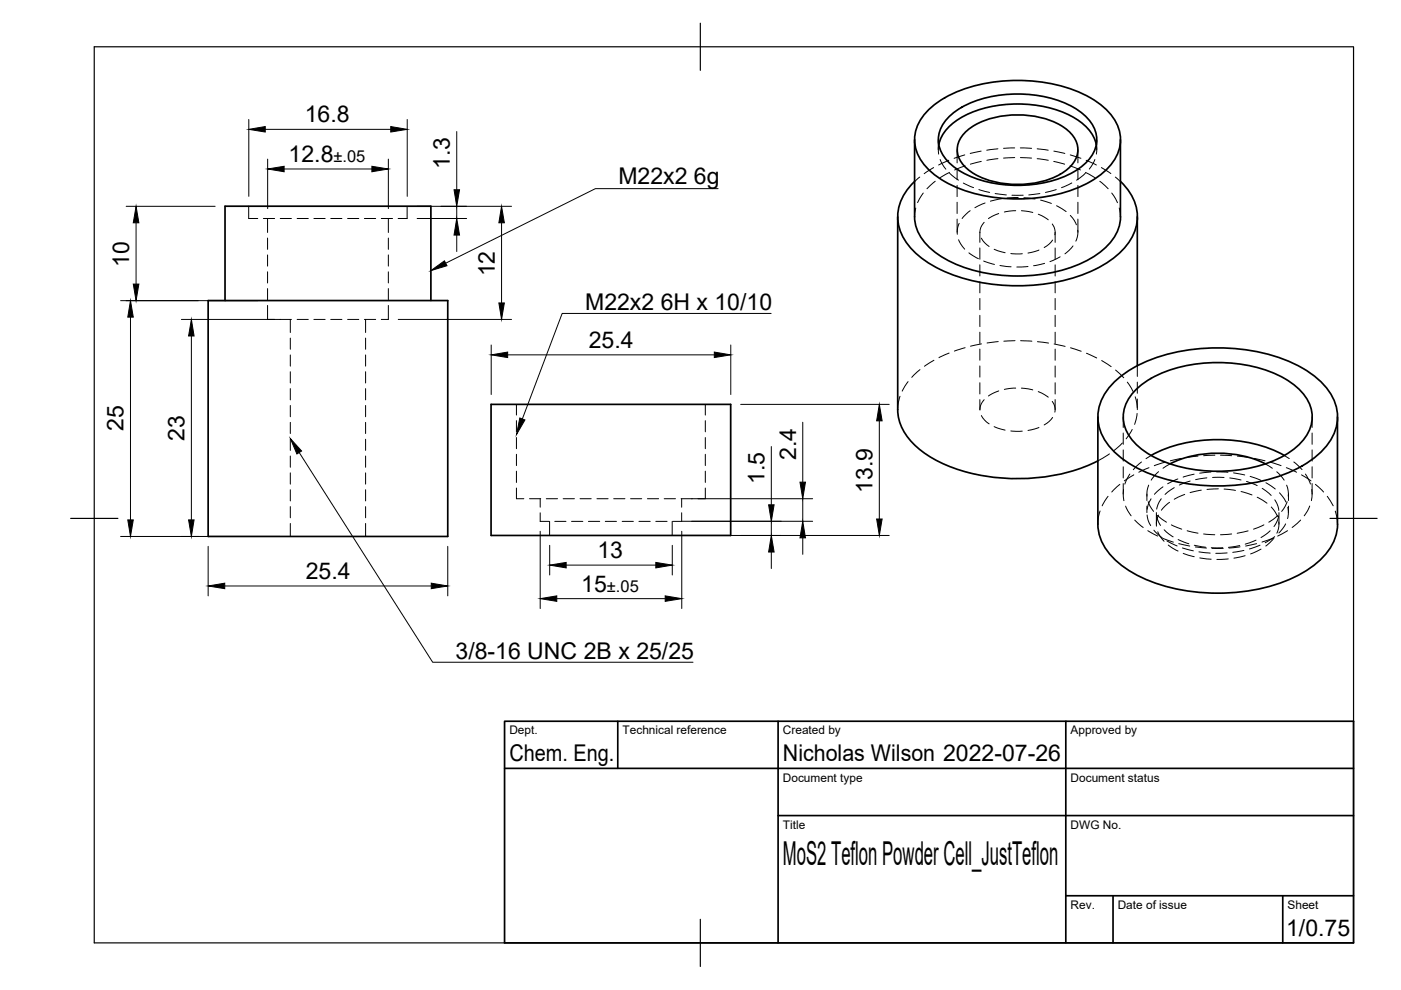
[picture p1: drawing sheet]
<svg xmlns="http://www.w3.org/2000/svg" width="297mm" height="210mm" viewBox="0 0 297 210" stroke-linecap="round" stroke-linejoin="round" font-family="sans-serif">
<!-- layer: Visible -->
<g fill="none" stroke="#000" stroke-width=".36">
<path d="M193.9 29.6v16.4a10.5 10.5 0 0 0 5.7 8.4 33.6 33.6 0 0 0 24.2 3.2 21.7 21.7 0 0 0 11.4-6 8.7 8.7 0 0 0 2.4-5.6v-16.4M193.9 38.5a9.6 9.6 0 0 0-2.8 11.1 17.6 17.6 0 0 0 9.8 8.3 41 41 0 0 0 31.3-.8 15.3 15.3 0 0 0 8.6-8.7 9.7 9.7 0 0 0-3.2-9.9M196.4 23.8a23.4 23.4 0 0 1 13.8-6.3 33.8 33.8 0 0 1 21 3.2 11.9 11.9 0 0 1 6.3 7.7 8.7 8.7 0 0 1-3.5 8.1 28.3 28.3 0 0 1-18.3 5.7 30.2 30.2 0 0 1-16.9-4.7 10.2 10.2 0 0 1-4.9-7.9 8.5 8.5 0 0 1 2.5-5.8zM199 30.7a9.3 9.3 0 0 1 5.5-6.2 26.3 26.3 0 0 1 23.7 .7 8.7 8.7 0 0 1 4.2 5.5M201.5 24.5a21.8 21.8 0 0 1 14.2-4.6 21.8 21.8 0 0 1 14.3 4.6 6.4 6.4 0 0 1 0 10.2 21.8 21.8 0 0 1-14.3 4.6 21.8 21.8 0 0 1-14.2-4.6 6.4 6.4 0 0 1 0-10.2zM204.7 28a17.1 17.1 0 0 1 12.4-3.6 15.6 15.6 0 0 1 9.6 3.6 4.9 4.9 0 0 1 0 7.5 17.1 17.1 0 0 1-12.4 3.6 15.6 15.6 0 0 1-9.6-3.6 4.9 4.9 0 0 1 0-7.5zM190.3 46v40.9a11.1 11.1 0 0 0 4.7 8.4 33 33 0 0 0 18.8 6.1 38.5 38.5 0 0 0 19-3.7M241.1 46v31.5M44.1 63.7h50.8v50h-50.8zM47.7 63.7v-20h43.7v20M104.1 85.7h50.8v27.8h-50.8zM232.8 88.4v22.7a11.8 11.8 0 0 0 5.9 9.5 35.9 35.9 0 0 0 21.8 5.1 32.5 32.5 0 0 0 18.4-6.1 11.3 11.3 0 0 0 4.7-8.5v-22.7"/>
<path d="M236.1 81.2a27.4 27.4 0 0 1 15-6.9 40.6 40.6 0 0 1 23.4 2.9 17 17 0 0 1 8.3 7.5 9.4 9.4 0 0 1-2.5 10.9 27.4 27.4 0 0 1-15 6.9 40.6 40.6 0 0 1-23.5-2.9 17 17 0 0 1-8.2-7.5 9.4 9.4 0 0 1 2.5-10.9zM240.4 83a21.8 21.8 0 0 1 13.3-5.8 31.1 31.1 0 0 1 18.6 3 10.9 10.9 0 0 1 5.8 7.1 8 8 0 0 1-3.2 7.4 26.4 26.4 0 0 1-17.6 5.2 25.8 25.8 0 0 1-15.9-5.2 7.7 7.7 0 0 1-2.4-9.6zM244.1 96.6a31.4 31.4 0 0 1 28.2 0M248.1 98.3a23.8 23.8 0 0 1 20.2 0"/>
</g>
<!-- layer: Hidden -->
<g fill="none" stroke="#000" stroke-width=".21">
<path d="M195 37.5l-1.1 1M198 35.5l-2.1 1.3M198.3 38.4l-1.8 1.6M198.9 29.6v2.1M199 30.7v2M199.3 33.8l1.2 2.1M201.2 34l-2.2 1M201.3 36.5l-2 1.2M201.3 36.7l1.9 1.5M202.9 31.7v2.8M202.9 35.7v2.4M202.9 39.3v2.4"/>
<path d="M204.2 38.8l2.2 1M204.6 32.8l-2.3 .8M204.6 35.2l-2.2 .8M208 32l-2.3 .5M208 34.2l-2.3 .6M211.6 33.6l-2.4 .4M211.6 31.6l-2.4 .2M215.1 33.4l-2.3 .1M215.1 31.4h-2.3M216.3 31.4h2.4M216.3 33.4l2.4 .1M219.9 33.6l2.3 .4"/>
<path d="M219.9 31.6l2.3 .2M223.4 34.2l2.3 .6M223.4 32l2.4 .5M226.9 35.2l2.2 .8M226.9 32.8l2.3 .8M227.2 38.8l-2.1 1M228.5 31.7v2.8M228.5 35.7v2.4M228.5 39.3v2.4M230.1 36.7l-1.8 1.5M230.1 36.5l2.1 1.3M230.3 34l2.2 1"/>
<path d="M232.1 33.8l-1.2 2M232.4 30.7l.1 2M232.5 29.6v2.1M233.2 38.4l1.7 1.6M233.5 35.5l2 1.3M236.5 37.5l1.1 1M52.7 43.7v2.6h2M55.8 46.3h2.4M56.7 46.3v3M56.7 50.5v2.4M56.7 54.1v2.3M56.7 57.6v2.4"/>
<path d="M59.4 46.3h2.4M63 46.3h2.4M66.5 46.3h2.4M70.1 46.3h2.4M73.7 46.3h2.4M77.3 46.3h2.4M80.8 46.3h2.4M82.3 46.3v3M82.3 50.5v2.4M82.3 54.1v2.3M82.3 57.6v2.4M86.3 43.7v2.6h-1.9"/>
<path d="M194.2 44.1l-.3 1.9M195.7 40.9l-1.2 2.1M202.9 42.9v2.4M202.9 46.5v2.7M203.2 50.8l.5 .9 .8 1.1M203.4 47.4l-.3 .8-.1 1.5M205.4 53.6l2.1 1.3M205.7 44.7l-1.7 1.6M207.5 40.2l2.3 .6M207.8 49.2v2.2M207.8 52.6v2.4M207.8 56.1v2.4"/>
<path d="M207.8 59.7v2.4M208.1 50.5l.6 .9 1 .9M208.6 55.3l2.2 .8M208.7 47.1l-.2 .3a2.81 2.81 0 0 0-.7 1.9M208.9 43l-2.2 1M210.8 52.8l2.3 .8M211 41l2.4 .3M211.8 45.3l-2.2 1M212 56.3l2.4 .3M212.3 42.2l-2.3 .5M214.3 53.8h2.4M214.5 41.4h2.4"/>
<path d="M215.3 44.7l-2.4 .3M215.9 41.9l-2.4 .1M216.6 44.7l2.4 .4M217.1 41.9l2.4 .3M218 56.5l-2.4 .1M220.1 45.4l2.1 1.2M220.3 53l-2.3 .7M220.5 41l-2.4 .3M220.6 42.4l2.3 .8M221.5 55.8l-2.4 .5M223.1 47.5l.1 .2a2.76 2.76 0 0 1 .4 2.1M223.2 50.9l-.8 .9-1 .7"/>
<path d="M223.7 49.2v2.2M223.7 52.6v2.4M223.7 56.1v2.4M223.7 59.7v2.4M223.9 40.2l-2.2 .6M224 43.6l2 1.3M224.8 54.5l-2.2 1M226.9 45.7l.9 1.1 .4 .9M227.5 52.1l-1.7 1.7M228.5 48.8v.9l-.4 1.4M228.5 42.9v2.4M228.5 46.5v2.7"/>
<path d="M235.7 40.9l1.2 2.1M237.3 44.1l.3 1.9M56.7 64.8v2.9h1.5M56.7 61.2v2.4M59.4 67.7h2.4M61.6 67.7v2.8M61.6 71.7v2.4M61.6 75.3v2.3M61.6 78.8v2.4M63 67.7h2.4M66.5 67.7h2.4M70.1 67.7h2.4"/>
<path d="M73.7 67.7h2.4M77.3 67.7h2.4M77.5 67.7v2.8M77.5 71.7v2.4M77.5 75.3v2.3M77.5 78.8v2.4M82.3 64.8v2.9h-1.5M82.3 61.2v2.4M195.1 78.4l-1.8 1.6M198 76.4l-2 1.3M201.2 74.9l-2.1 .9M204.6 73.7l-2.2 .7"/>
<path d="M207.8 63.3v2.4M207.8 66.9v2.4M207.8 70.4v2.4M207.8 74v2.4M207.8 77.6v2.4M208.1 72.9l-2.3 .5M211.6 72.4l-2.3 .3M215.2 72.2l-2.4 .1M216.4 72.2l2.4 .1M220 72.4l2.3 .3M223.5 72.9l2.3 .5M223.7 63.3v2.4"/>
<path d="M223.7 66.9v2.4M223.7 70.4v2.4M223.7 74v2.4M223.7 77.6v2.4M227 73.7l2.2 .8M230.4 74.9l2.1 1M233.6 76.4l2 1.3M236.5 78.5l1.8 1.6M241.1 77.5v2.3M61.6 82.4v2.4M61.6 86v2.4M61.6 89.5v2.4"/>
<path d="M61.6 93.1v2.4M61.6 96.7v2.4M77.5 82.4v2.4M77.5 86v2.4M77.5 89.5v2.4M77.5 93.1v2.4M77.5 96.7v2.4M109.5 85.7v2.3M109.5 89.2v2.4M109.5 92.8v2.3M109.5 96.3v2.4M109.5 99.9v2.4"/>
<path d="M149.5 85.7v2.3M149.5 89.2v2.4M149.5 92.8v2.3M149.5 96.3v2.4M149.5 99.9v2.4M190.8 84l-.3 1.2-.2 1.7M192.5 80.9l-1.2 2M207.8 81.1v2.4M207.8 84.7v2.2M208.1 88.1l.6 1 1 .8M208.7 84.7l-.2 .3a2.81 2.81 0 0 0-.7 1.9M210.8 90.5l2.3 .7"/>
<path d="M211.8 82.9l-2.2 1.1M214.3 91.4h2.4M215.3 82.3l-2.4 .3M216.6 82.3l2.4 .4M220.1 83l2.1 1.2M220.3 90.6l-2.3 .7M223.1 85.1l.1 .2a2.76 2.76 0 0 1 .4 2.1M223.2 88.5l-.8 .9-1 .7M223.7 81.1v2.4M223.7 84.7v2.2M235.2 96.2l-2.4 1.5M238 93.9l-1.8 1.6"/>
<path d="M238.1 88.4v2.2M238.1 91.8v2.4M238.1 95.4v2.4M238.1 99v2.3M239 81l1.2 2M240.1 91.1l-1.3 1.9M240.7 84.1l.4 2.4M241.1 87.7l-.5 2.3M241.1 81v2.4M241.1 84.6v2.3M242 98l-1.7 1.6M243.6 99.2l-2.2 .9"/>
<path d="M244.1 96.6l-1.1 .7M247 98l-2.3 .7M248.1 98.4l-1.5 .9M250.5 97.2l-2.4 .5M254 96.7l-2.3 .3M257.6 96.5l-2.4 .1M258.8 96.5l2.4 .1M262.3 96.7l2.4 .3M265.9 97.2l2.3 .5M268.3 98.4l1.5 .9M269.3 98l2.3 .7M272.3 96.6l1 .6"/>
<path d="M272.7 99.2l2.2 .9M274.3 98l1.8 1.6M278.2 88.4v2.2M278.2 91.8v2.4M278.2 95.4v2.4M278.2 99v2.3M61.6 100.3v2.4M61.6 103.8v2.4M61.6 107.4v2.4M61.6 111v2.7M77.5 100.3v2.4M77.5 103.8v2.4"/>
<path d="M77.5 107.4v2.4M77.5 111v2.7M109.5 103.5v2.2h1.6M112.3 105.7h2.3M114.5 108.7v1.8h1.9M114.5 105.7v1.8M115.8 105.7h2.4M116.5 110.5v3M117.6 110.5h2.4M119.4 105.7h2.4M121.2 110.5h2.4M123 105.7h2.3"/>
<path d="M124.8 110.5h2.3M126.6 105.7h2.3M128.3 110.5h2.4M130.1 105.7h2.4M131.9 110.5h2.4M133.7 105.7h2.4M135.5 110.5h2.4M137.3 105.7h2.3M139 110.5h2.4M140.8 105.7h2.4M142.5 110.5v3M144.4 105.7h2.4"/>
<path d="M144.5 108.7v1.8h-1.9M144.5 105.7v1.8M149.5 103.5v2.2h-1.5M233.2 108.3l-.3 1.2-.1 1.6M234.9 105.2l-1.2 2M237.4 102.7l-1.7 1.6M238.1 102.5v2.2M238.2 103.8l.1 2.4M238.7 107.3l1.1 2.1M239.5 100.5l-1 2.2M240.4 100.7l-2 1.3M240.6 110.3l1.8 1.5"/>
<path d="M243.2 104.7v1.4M243.2 107.3v1.4M243.2 109.2l.2 1.1 .6 1.1M243.4 112.5l2 1.2M243.4 106.4l.4 .9 .8 1.1M243.5 102.9l-.3 1.1v1.2M244.1 105.8l-.7 1.3-.2 .9M244.6 112.4l1.8 1.6M245.2 108.7v2.4M245.2 109.1l.4 1.5 .5 .8M245.4 109.3l1.9 1.4M245.5 112.7l.4 1 .9 1.1"/>
<path d="M245.6 109.2l-.3 .9-.1 1.5M245.6 100l-1.5 1.8M246.2 105.7l-.7 1.3-.3 .9M246.5 114.1l2.3 .8M246.6 103.2l-1.8 1.6M246.8 112.3l1.9 1.5M247.4 114.7l2.2 1.1M247.7 115.6l2.1 1.2M248 106.5l-1.8 1.7M248.3 111.3l2.2 .9M249 103.4l-2 1.4M249.7 101.6l-2.1 1"/>
<path d="M249.8 114.4l2.3 .9M249.9 115.3l2.3 .5M250.7 116.2l2.3 .6M250.9 117.3l2.3 .7M251.2 104.8l-2.2 1M251.7 112.5l2.3 .5M252.3 102l-2.3 .8M253.2 100.5l-2.4 .6M253.2 115.6l2.4 .4M253.4 116l2.4 .2M254.2 117l2.4 .3M254.4 118.3l2.4 .3"/>
<path d="M254.7 103.9l-2.4 .6M255.2 113.2l2.4 .2M255.9 101.3l-2.4 .4M256.8 100.1l-2.4 .2M256.8 116.1h2.4M257 116.3h2.4M257.1 101.2h2.4M257.9 100l2.4 .1M258.3 103.6l-2.4 .2M259.5 103.7l2.4 .3M260.2 117.2l-2.4 .1M260.4 118.5l-2.4 .1"/>
<path d="M260.7 101.3l2.4 .5M261.1 113.2l-2.3 .2M261.5 100.3l2.4 .4M262.8 115.7l-2.3 .3M262.9 115.9l-2.3 .3M263.1 104.2l2.4 .7M263.7 116.7l-2.3 .4M264 117.8l-2.4 .5M264.3 102.1l2.3 .9M264.6 112.6l-2.3 .5M265 101l2.3 .8M266.3 114.5l-2.3 .9"/>
<path d="M266.4 115.3l-2.3 .5M266.6 105.4l2 1.3M267.1 115.6l-2.2 .8M267.4 116.4l-2.2 1M267.6 103.5l1.9 1.5M268 111.3l-2.2 .9M268.4 102.4l2 1.3M269.3 112.5l-1.9 1.5M269.5 107.5l.9 1.1 .4 .9M269.8 114.1l-2.2 .8M270.1 114.1l-1.7 1.7M270.3 113.8l-2.1 1.3"/>
<path d="M270.3 106l.7 1.3 .1 .9M270.7 100l1.6 1.8M270.9 109.3l-1.9 1.4M271.1 109.4l-.3 .9-.7 1.3M271.1 110.7v.9l-.4 1.4M271.2 108.7v2.4M271.3 104.5l1.3 1.9M272.6 111.1l-1.5 1.9M272.8 102.9l.3 1.1v1.2M272.9 106.4l-.4 .9-.8 1.1M273 112.5l-2.1 1.2M273 107.6l.2 1.4-.2 1"/>
<path d="M273.2 104.7v1.4M273.2 107.3v1.4M275.8 110.3l-1.8 1.5M275.9 100.7l2.1 1.3M276.8 100.5l1 2.1M277.7 107.3l-1.2 2.1M278.1 103.8l.1 .8-.2 1.5M278.2 102.5v2.2M278.9 102.7l1.7 1.6M281.4 105.2l1.3 2M283.1 108.4l.3 1.1 .2 1.6"/>
</g>
<!-- layer: Border -->
<path d="M20 9.9h267v190h-267zM148.5 4.9v10M15 109.9h10M282 109.9h10M148.5 194.9v10" fill="none" stroke="#000" stroke-width=".25"/>
<!-- layer: TitleBlock -->
<path d="M107 152.9h180v47h-180zM131 152.9v10M165 152.9v47M226 152.9v47M107 162.9h180M165 172.9h122M226 189.9h61M236 189.9v10M272 189.9v10" fill="none" stroke="#000" stroke-width=".36"/>
<!-- layer: FD_Dimensions -->
<g fill="none" stroke="#000" stroke-width=".21">
<path d="M52.7 25.3v16.3M56.2 27.4h26.6M56.7 33.7v10.5M60.2 35.8h18.6M82.3 33.7v10.5M86.3 25.3v16.3M96.8 27.9v12.3M26.8 43.7h18.8M28.9 47.2v13M88.4 43.7h20.1M88.4 46.3h10.5M96.8 43.7v2.6"/>
<path d="M96.8 49.8v3.5M106.3 47.2v17M25.6 63.7h29.1M27.7 67.2v43M38.5 67.7h21M40.6 71.2v39M84.4 67.7h24.1M104.1 73.1v10.5M107.6 75.2h43.8M154.9 73.1v10.5M157 85.7h31.5M163.5 94.7v12.3"/>
<path d="M170.2 89.5v12.7M186.4 89.2v20.8M25.6 113.7h33.9M44.1 115.8v10.5M94.9 115.8v10.5M114.5 112.6v16.4M116.5 115.6v6.3M120 119.8h19M142.5 115.6v6.3M144.5 112.6v16.4M144.6 113.5h43.9M144.6 110.5h27.7"/>
<path d="M146.6 105.7h25.7M163.5 110.5v3M163.5 117v3.5M170.2 105.7v4.8M170.2 114v3.5M47.6 124.2h43.8M118 126.9h23"/>
</g>
<g fill="#000" stroke="#000" stroke-width=".21">
<path d="M52.7 27.4l3.5-.6v1.2zM56.7 35.8l3.5-.5v1.1zM78.8 35.3l3.5 .5-3.5 .6zM82.8 26.8l3.5 .6-3.5 .6zM28.9 43.7l.5 3.5h-1.1zM96.8 46.3l.6 3.5h-1.1zM96.3 40.2h1.1l-.6 3.5zM106.3 43.7l.6 3.5h-1.1zM27.7 63.7l.6 3.5h-1.2zM28.3 60.2h1.1l-.5 3.5zM40.6 67.7l.5 3.5h-1.1zM105.8 64.2h1.1l-.6 3.5z"/>
<path d="M104.1 75.2l3.5-.6v1.2zM151.4 74.6l3.5 .6-3.5 .6zM186.4 85.7l.6 3.5h-1.1zM27.1 110.2h1.2l-.6 3.5zM40 110.2h1.1l-.5 3.5zM116.5 119.8l3.5-.6v1.2zM139 119.2l3.5 .6-3.5 .6zM163.5 113.5l.6 3.5h-1.1zM163 107h1.1l-.6 3.5zM170.2 110.5l.6 3.5h-1.2zM169.6 102.2h1.2l-.6 3.5zM185.9 110h1.1l-.6 3.5z"/>
<path d="M44.1 124.2l3.5-.6v1.2zM91.4 123.6l3.5 .6-3.5 .6zM114.5 126.9l3.5-.6v1.2zM141 126.3l3.5 .6-3.5 .6z"/>
</g>
<!-- layer: Hole Notes -->
<path d="M91.4 57.4l2.8-2.1 .6 1zM61.6 93l2.3 2.6-1 .7zM110.2 88.6l1.1 .4-1.8 3.1z" fill="#000" stroke="#000" stroke-width=".21"/>
<path d="M152.3 40h-26.1l-31.7 15.8M163.5 66.5h-44.3l-8.5 22.3M63.4 95.9l28.3 44.5h55.2" fill="none" stroke="#000" stroke-width=".21"/>
<text font-size="7" x="166" y="183.4">MoS2 Teflon Powder Cell_JustTeflon</text>
<g font-size="4.9">
<text x="64.6" y="26">16.8</text>
<text x="61.2" y="34.4">12.8</text>
<text x="95.4" y="35.9" transform="rotate(-90 95.4 35.9)">1.3</text>
<text x="131.1" y="39">M22x2</text>
<text x="147.1" y="39">6g</text>
<text x="27.4" y="56.6" transform="rotate(-90 27.4 56.6)">10</text>
<text x="104.9" y="58.6" transform="rotate(-90 104.9 58.6)">12</text>
<text x="124.1" y="65.8">M22x2</text>
<text x="140.1" y="65.8">6H x 10/10</text>
<text x="124.8" y="73.8">25.4</text>
<text x="26.2" y="91.4" transform="rotate(-90 26.2 91.4)">25</text>
<text x="39.1" y="93.4" transform="rotate(-90 39.1 93.4)">23</text>
<text x="168.8" y="97.5" transform="rotate(-90 168.8 97.5)">2.4</text>
<text x="162.1" y="102.7" transform="rotate(-90 162.1 102.7)">1.5</text>
<text x="185" y="104.6" transform="rotate(-90 185 104.6)">13.9</text>
<text x="126.7" y="118.4">13</text>
<text x="64.8" y="122.8">25.4</text>
<text x="123.2" y="125.5">15</text>
<text x="96.6" y="139.7">3/8-16 UNC 2B x 25/25</text>
<text x="108" y="161.4">Chem. Eng.</text>
<text x="166" y="161.4">Nicholas Wilson 2022-07-26</text>
<text x="272.7" y="198.6">1/0.75</text>
</g>
<g font-size="3.5">
<text x="70.7" y="34.4">±.05</text>
<text x="128.7" y="125.5">±.05</text>
</g>
<g font-size="2.5">
<text x="108" y="155.7">Dept.</text>
<text x="132" y="155.7">Technical reference</text>
<text x="166" y="155.7">Created by</text>
<text x="227" y="155.7">Approved by</text>
<text x="166" y="165.7">Document type</text>
<text x="227" y="165.7">Document status</text>
<text x="166" y="175.7">Title</text>
<text x="227" y="175.7">DWG No.</text>
<text x="227" y="192.7">Rev.</text>
<text x="237" y="192.7">Date of issue</text>
<text x="273" y="192.7">Sheet</text>
</g>
</svg>
